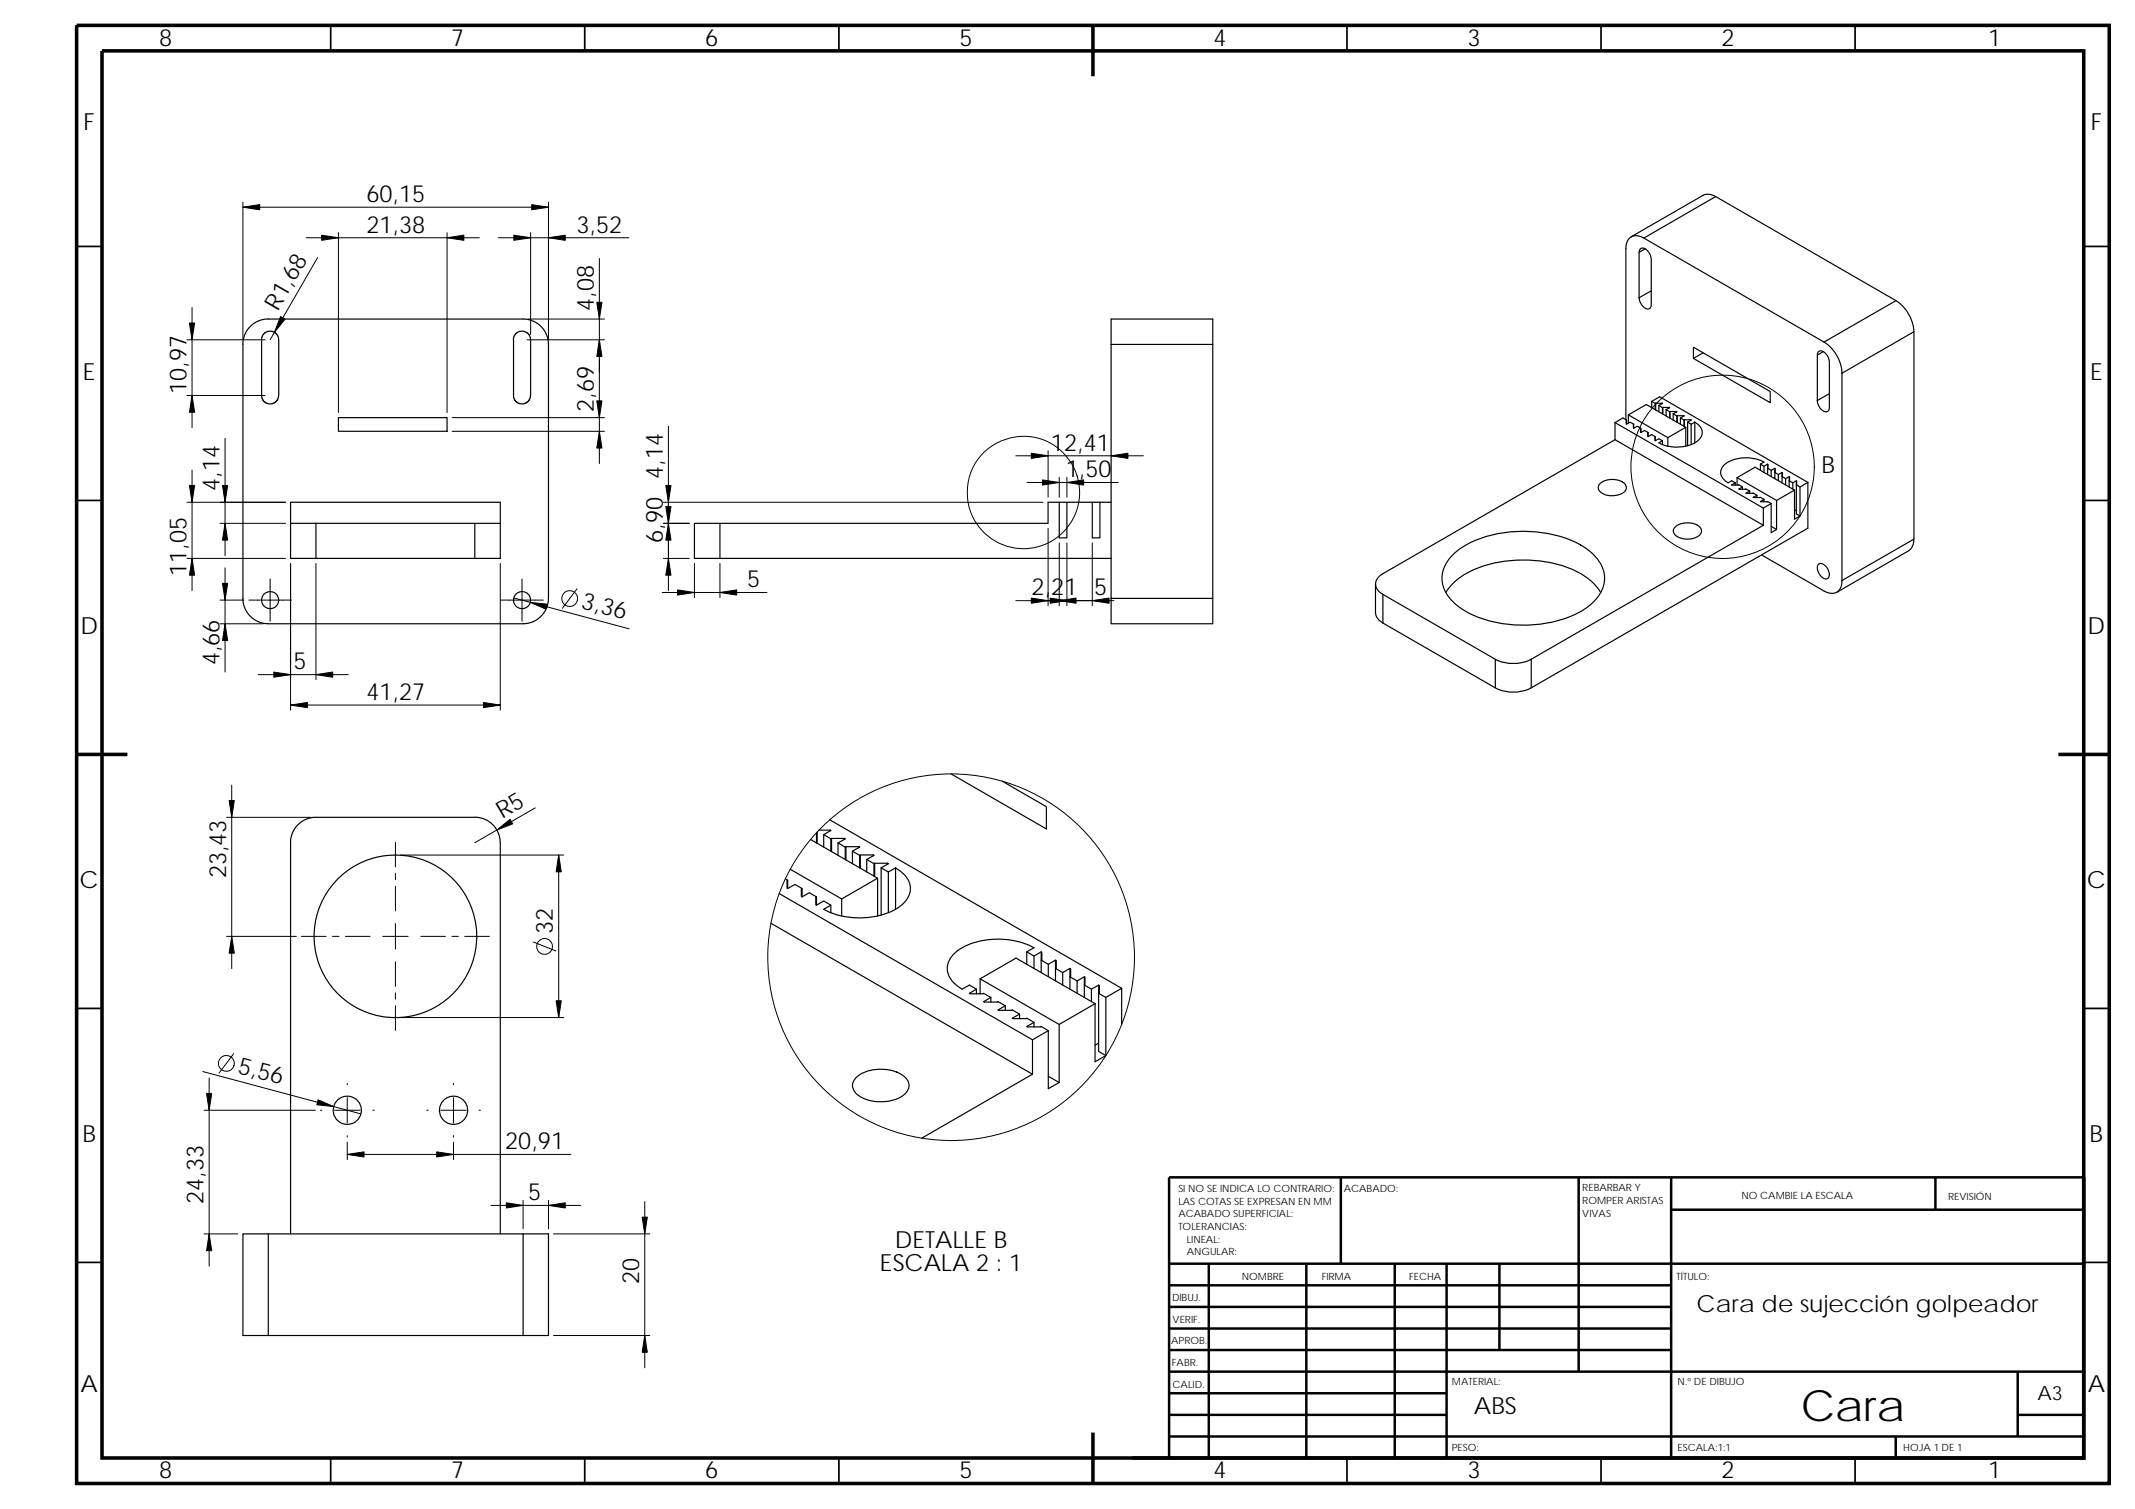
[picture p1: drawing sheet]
<svg xmlns="http://www.w3.org/2000/svg" width="420mm" height="297mm" viewBox="0 0 420 297" stroke-linecap="round" stroke-linejoin="round" font-family="sans-serif">
<g fill="none" stroke="#000" stroke-width=".34">
<path d="M65.1 5v5M115.1 5v5M165.1 5v5M265.1 5v5M315.1 5v5M365.1 5v5M15.1 48.5h5M410.1 48.5h5M15.1 98.5h5M410.1 98.5h5M15.1 198.5h5M410.1 198.5h5"/>
<path d="M15.1 248.5h5M410.1 248.5h5M65.1 287v5M115.1 287v5M165.1 287v5M265.1 287v5M315.1 287v5M365.1 287v5"/>
</g>
<g fill="none" stroke="#000" stroke-width=".49">
<path d="M263.9 231.8v17M310.7 231.8v38.2M328.9 231.8v55.2M328.9 238.1h81.2M380.9 231.8v6.3M410.1 231.8h-180v55.2M230.1 248.8h180M230.1 257.3h98.8M230.1 253h98.8M237.9 248.8v38.2M257.1 248.8v38.2M274.5 248.8v38.2"/>
<path d="M284.7 248.8v38.2M295.1 248.8v16.9M230.1 265.7h98.8M230.1 261.5h98.8M230.1 278.5h54.6M230.1 274.3h54.6M230.1 270h180M397.1 278.5h13M397.1 270v12.8M230.1 282.8h180M373.1 282.8v4.2"/>
</g>
<path d="M15.1 5h400v287h-400zM20.1 10h390v277h-390zM215.1 5v10M15.1 148.5h10M405.1 148.5h10M410.1 231.8v55.2h-187.2M215.1 282v10" fill="none" stroke="#000" stroke-width=".7" stroke-linecap="butt"/>
<g fill="none" stroke="#000" stroke-width=".23">
<path d="M337.6 38.7a2.48 2.48 0 0 0-2.5-.2l-14.1 8.1M337.6 38.7l-14.1 8.2M337.6 38.7l35.5 20.5M322.9 48.9a1.66 1.66 0 0 1 1.9 1.4l.2 .7v9a.84 .84 0 0 1-.7 .8 .84 .84 0 0 1-.9-.5l-.7-1-.1-.7v-8.9zM323.5 46.9a2.16 2.16 0 0 0-2.5-.3 2.16 2.16 0 0 0-1 2.3v33.7M323.5 46.9l35.5 20.4M323.8 49l-1.2 .7M325 57.3l-2.4 1.3M51.5 66.9v-.5l.3-.6 .5-.4 .6-.2 1.1 .2 .5 .4 .3 .6 .1 11.5M51.5 66.9v11.4l.3 .5 .4 .4 .6 .3h.6l.6-.2 .5-.4 .2-.5 .1-.5M104.4 77.9l-.1 .5-.3 .5-.5 .4-.5 .2h-.6l-.7-.3-.4-.4-.2-.7-.1-11.5 .4-.8 .5-.4 .6-.2h.7l.6 .3 .4 .5 .2 .6v11.3M218.7 67.8v55h20v-5h-20"/>
<path d="M218.7 67.8h20M238.7 67.8v-5h-20v5M238.7 67.8v50M325 79l1.6-.9 29.2 16.9M325 79l.7 .4M325 79v1.2M325.7 79.4v1.2M325.8 79.4h1.3M325.8 79.4h-.1M325.8 79.4v1.3M326.5 79.8l.7 .4M326.5 79.8v1.2"/>
<path d="M327.1 79.4l-.6 .4M327.1 79.4v.1M333.3 68.3l15.1 8.8v2.2l-15.1-8.8zM335.2 69.4l-1.9 1.1M357.8 69.3a.93 .93 0 0 1 1.5 .3l.4 .6 .3 1.1v8.9a.75 .75 0 0 1-.4 .8 .75 .75 0 0 1-.9-.2l-.6-.5-.4-1.1-.1-9.3zM358.8 69.2l-1.2 .7M359 67.3l14.1-8.1a7.8 7.8 0 0 1 3.5 6.1l-14.1 8.2M359 67.3a7.7 7.7 0 0 1 3.5 6.2M360 77.5l-2.4 1.3M362.5 73.5v40.8M376.6 65.3v40.8l-14.1 8.2M66.6 82.2h21.4v2.7h-21.4z"/>
<path d="M208.5 98.9v7h1.5v-7h5M210 98.9h-3.7v4.1h-64.6M215 98.9v7h1.5v-7M215 98.9h3.7M314.9 95.2a3.9 3.9 0 0 1 4.9 .1 1.22 1.22 0 0 1-.7 1.9 3.6 3.6 0 0 1-4.5-.8 1.05 1.05 0 0 1 .3-1.2zM317.8 83.2l29.2 16.8M317.8 86.6l29.2 16.8M317.8 86.6l-45.7 26.3a2.17 2.17 0 0 0-1.4 2.1 2.17 2.17 0 0 0 1.4 2M317.8 83.2v3.4M320.1 82.7v.8M320.5 81.7l3.5-2.1 7.8 4.5-3.6 2M320.5 81.7l7.7 4.4"/>
<path d="M320.5 81.7v1.6M321.5 83.5v.8M322.9 84.3v.8M324.3 85.1v.9M325.7 86v.8M327.2 86.8v.7M327.2 80.2v1.2M327.2 80.2h1.3M327.2 80.2h.1M327.2 80.2v1.3M327.9 80.6l.7 .4M327.9 80.6v1.3"/>
<path d="M328.2 86.1v1.7M328.5 80.2l-.6 .4M328.5 80.2v.1M328.6 81v1.3M328.6 81h1.3M328.6 81h.1M329.3 81.4l.7 .5M329.3 81.4v1.3M329.9 81l-.6 .4M329.9 81v.1M330 81.9v1.2M330.1 81.8h1.2"/>
<path d="M330.1 81.8l-.1 .1M330.1 81.8v1.3M330.7 82.3l.7 .4M330.7 82.3v1.2M331.3 81.8l-.6 .5M331.3 81.8v.1M331.4 82.7v1.2M331.5 82.6h1.2M331.5 82.6l-.1 .1M331.5 82.6v1.3M331.8 84.1v3.7M332.1 83.1l.7 .4"/>
<path d="M332.1 83.1v4.7M332.7 82.6l-.6 .5M332.7 82.6v.1M332.8 83.5v4M333.5 83.1a2.13 2.13 0 0 1 1.5 1.9 2.13 2.13 0 0 1-1.2 2 7.7 7.7 0 0 1-7.3 .2l.7-.4-.7-.4-.8 .4v-.8l-.7-.5-.7 .4v-.8l-.7-.4-.8 .4 .1-.8-.7-.4-.8 .4 .1-.8-.7-.4-.7 .4v-.8l-.7-.4-1.6 .9M333.5 83.1l-.7 .4M333.5 83.1v4.1M341.5 95v.5M341.5 95l-.7 .4a2.64 2.64 0 0 1 2.1 .5M341.9 94v1.5M341.9 94l7.7 4.5M341.9 94l3.5-2 7.8 4.5"/>
<path d="M342.9 95.9v.4M342.9 95.9l-.7 .4a2.77 2.77 0 0 1 2.1 .4M344.3 96.7v.4M344.3 96.7l-.7 .4a2.66 2.66 0 0 1 2.1 .4M345.7 97.5l-.7 .4a2.7 2.7 0 0 1 2.1 .4M345.7 97.5v.4M346.4 91.4v1.2M346.4 91.4l.7 .4 .8-.4v.8l.7 .4 .7-.4v.8l.7 .4 .7-.4v.8l.7 .4 .8-.3-.1 .7 .7 .4 .7-.4v.8l.7 .5M346.4 91.4l.7-.4a7.4 7.4 0 0 0-7.7 .5 1.96 1.96 0 0 0 .2 3.2l.5 .3 .7-.4 .7 .4M347.1 98.3l-.7 .4a2.7 2.7 0 0 1 2.2 .4M347.1 91.8v1.2M347.1 98.3v.5"/>
<path d="M347.9 91.4v2M348.6 99.1l-1.6 .9v3.4M348.6 92.6v1.2M349.3 92.2v2M350 93.4v1.2M350.7 93v2M351.4 94.2v1.2M352.1 93.8v2.1M352.8 95v1.3M353.2 96.5l-3.6 2v5.7l-1 .6v-5.7M353.5 94.6v6.6l.7 .4M355.8 95l-1.6 .9v5.7l-1 .6v-5.7"/>
<path d="M355.8 95v9l-54.5 31.4M57.2 103v-4.1h41.3v11h-5.1M62.2 103h-5v6.9h5M62.2 109.9h31.2M62.2 103v6.9M62.2 103h31.2M98.5 103h-5.1v6.9M107.9 117.8a5.1 5.1 0 0 1-1.2 3.3l-.4 .3a4.9 4.9 0 0 1-3.4 1.4h-50.1M107.9 117.8v-50a5 5 0 0 0-1.3-3.4l-.7-.7a4.9 4.9 0 0 0-3-.9h-50.1a4.7 4.7 0 0 0-3.4 1.3l-.7 .8a4.9 4.9 0 0 0-.9 2.9v50a4.7 4.7 0 0 0 1.3 3.4l.8 .6a4.9 4.9 0 0 0 2.9 1M141.7 103v6.9M141.7 103h-5v6.9h5M141.7 109.9h77"/>
<path d="M270.7 115v5.8a2.53 2.53 0 0 0 1.4 1.8M272.1 117l22.2 12.8M272.1 117v5.6M284.5 116.6a12.3 12.3 0 0 1 6.8-5 25.6 25.6 0 0 1 19.9 1.4 10.2 10.2 0 0 1 3.8 3.6M285.6 109.5a18.3 18.3 0 0 1 11.6-4.8 23.5 23.5 0 0 1 14.7 3.1 7.2 7.2 0 0 1 3.8 7 9.4 9.4 0 0 1-5.7 6.1 25.1 25.1 0 0 1-22-.8 7.5 7.5 0 0 1-4.2-6.8 6.6 6.6 0 0 1 1.8-3.8zM329.7 103.7a3.9 3.9 0 0 1 4.9 .2 1.22 1.22 0 0 1-.7 1.8 3.9 3.9 0 0 1-4.4-.5 .99 .99 0 0 1 .2-1.5zM346.7 109.2l12.3 7.1a2.16 2.16 0 0 0 2.5 .3 2.16 2.16 0 0 0 1-2.3M347 103.4l-45.7 26.4M348.6 103.6l1 .6M353.5 100.4l-.3 .1M357.8 111.2a.93 .93 0 0 1 1.5 .2 1.91 1.91 0 0 1 .4 2.5 1.67 1.67 0 0 1-1.9-1.4l-.2-.7zM376.6 106.1a2.59 2.59 0 0 1-1 2.3l-14.1 8.2"/>
<path d="M272.1 122.6l22.2 12.8M294.3 129.8a7.8 7.8 0 0 0 7 0v5.6a7.7 7.7 0 0 1-7 0zM187.2 152.3l18.7 10.9v-4.4l-8.7-5M153.3 175.9l49.9 28.8M155 173.3v1.6M155.5 171.1l10.1 5.9M157.8 174.9v1.7M159.5 165.2l13.2 7.7-7.1 4.1M160.7 163.9v2M160.7 176.6v1.6M160.8 163.8v2.2M161.2 163.4h2.2"/>
<path d="M162.1 164.3v2.5M162.1 164.3l1.4 .8M163.3 161.4l57.4 33.1M163.4 163.4v.2M163.4 163.4l.1 .1-1.4 .8M163.5 165.1v2.5M163.5 178.2v1.5M163.6 165v2.6M163.6 165l-.1 .1M163.6 165h2.6M164.9 165.9v2.5M164.9 165.9l1.4 .9"/>
<path d="M165.6 177v3.3M166.2 165v.2M166.2 165l.1 .1-1.4 .8M166.3 166.8v2.4M166.5 166.7v2.6M166.5 166.7l-.2 .1M166.5 166.7h2.5M167.8 167.6v2.4M167.8 167.6l1.4 .8M169 166.7v.1M169 166.7l.2 .1-1.4 .8M169.2 168.4v2.4"/>
<path d="M169.3 168.3v2.6M169.3 168.3h2.6M169.3 168.3l-.1 .1M170.6 169.2v2.4M170.6 169.2l1.4 .8M171.9 168.3v.2M171.9 168.3l.1 .1-1.4 .8M172 170v2.5M172.1 169.9v2.7M172.1 169.9l-.1 .1M172.1 169.9h2.6M172.7 172.9v7.4"/>
<path d="M173.4 170.8v9.3M173.4 170.8l1.4 .8M174.7 169.9v.2M174.7 169.9l.1 .1-1.4 .8M174.8 171.6v8.1M176.2 170.8v8.2M176.2 170.8a4.8 4.8 0 0 1 2.9 4.7 6 6 0 0 1-4.3 4.2 15.8 15.8 0 0 1-12.7-.7l1.4-.8-1.4-.8-1.4 .8-.2-.1v-1.5h.2l-1.4-.9-1.5 .9-.1-.1v-1.5l.1-.1-1.4-.8-1.4 .8-.1-.1v-1.4l.1-.1-.5-.3M176.2 170.8l-1.4 .8M151.7 181.7l51.5 29.8M192.2 194.7v.9M192.2 194.7l-1.4 .8h2.8l1.4 .8M192.9 192.7l15.5 9"/>
<path d="M192.9 192.7l7.1-4.1 15.5 9M192.9 192.7v2.9M195 196.3v1M195 196.3l-1.4 .9h2.8l1.4 .8M197.8 198v.9M197.8 198l-1.4 .8h2.8l1.4 .8M200.6 199.6v.9M200.6 199.6l-1.4 .8h2.9l1.4 .9M202.1 187.4v2.4M202.1 187.4l1.4 .8 1.4-.8 .1 .1v1.4l-.1 .1 1.4 .8 1.4-.8 .2 .1v1.5h-.2l1.4 .9 1.5-.9 .1 .1v1.5l-.1 .1 1.4 .8 1.4-.8h.1v1.5l-.1 .1 1.4 .8 1.4-.8 .2 .1v1.5h-.2l1.4 .8M202.1 187.4l1.4-.8a15.5 15.5 0 0 0-14.6 .2 4.1 4.1 0 0 0-1.8 6l1.3 1.3 .9 .6 1.5-.8 1.4 .8M203.5 188.2v2.4"/>
<path d="M204.9 187.4v4.1M206.3 189.8v2.5M207.7 189v4.1M209.1 191.5v2.4M210.6 190.6v4.1M212 193.1v2.4M213.4 192.3v4M214.8 194.7v2.5M215.5 197.6l-7.1 4.1v11.4l-2.1 1.2v-11.4M216.2 193.9v13.1l1.4 .8M220.7 194.5l-3.1 1.8v11.5l-2.1 1.2v-11.4M220.7 194.5v7.2"/>
<path d="M168.5 212.1a8.1 8.1 0 0 1 9.4-.2 2.24 2.24 0 0 1-.3 3.8 8.4 8.4 0 0 1-8.8-.2 2.17 2.17 0 0 1-.3-3.4zM203.2 211.5l-21.8 12.5M203.5 201.3v.8M203.5 201.3l-1.4 .8h2.8l1.4 .8M206.3 211.9l2.1 1.2M206.3 202.9l-3.1 1.8v6.8M216.2 205.3l-.7 .4M52.8 242.9h-5v20h5M52.8 242.9v20M52.8 242.9h50.1M57.2 242.9v-77a5.1 5.1 0 0 1 1.2-3.3l.4-.4a4.7 4.7 0 0 1 3.4-1.3h31.2a5 5 0 0 1 5.1 5v77M102.9 242.9h5v20h-5z"/>
<path d="M52.8 262.9h50.1"/>
<circle cx="53.2" cy="118.1" r="1.68"/>
<circle cx="102.7" cy="118.1" r="1.68"/>
<circle cx="77.8" cy="184.3" r="16"/>
<circle cx="68.3" cy="218.6" r="2.78"/>
<circle cx="89.3" cy="218.6" r="2.78"/>
</g>
<g fill="none" stroke="#000" stroke-width=".2">
<path d="M47.8 39.8v27M107.9 39.8v27M47.8 40.8h60.1M60.3 46.8h34M62.5 50.7l-9.3 16.2M66.6 45.8v35.4M88 45.8v35.4M98.1 46.8h25.7M104.4 45.8v20.1M118 50.9v40.3M36.8 66.9h15.4M36.8 77.9h15.4"/>
<path d="M37.8 60.5v23.7M103.7 66.9h15.2M103.9 62.8h15M36.8 98.9h19.4M37.8 92.5v23.8M44.3 86.3v23.1M89 82.2h29.9M89 84.9h29.9M130.5 98.9h74.8M131.5 98.9v10.5M131.5 83.9v32.4M199.9 89.7h25.1"/>
<path d="M202.1 95h18M206.3 88.7v9.2M208.5 94v3.9M210 94v3.9M36.8 109.9h19.4M43.3 118.1h4.7M43.3 103h12.9M44.3 111.8v20.5M49 118.1h8.4M53.2 114v8.3M57.2 110.9v28.9M62.2 110.9v22.9"/>
<path d="M98.5 110.9v28.9M98.6 118.1h8.3M101.1 117.7l22.7 6.1M102.7 114v8.3M113.5 115.9l-2.8 3.8M130.3 116.6h20.6M130.5 103h5.2M130.5 109.9h5.2M136.7 110.9v6.7M141.7 110.9v6.7M199.9 118.2h14.9M203.6 118.2h15.6"/>
<path d="M206.3 104v15.2M208.5 106.9v12.3M210 106.9v12.3M215 106.9v12.3M43.3 122.8h8.5M50.8 132.8h17.7M57.2 138.8h41.3M45.6 154.5v36.2M105.3 159l-11.9 6.9M44.6 160.9h16.6M77.8 165.8v4.8M77.8 171.9v1.3"/>
<path d="M77.8 174.5v4.8M78.8 168.3h32.1M109.9 168.3v32M44.6 184.3h13.7M59.3 184.3h4.9M65.4 184.3h1.3M68 184.3h4.8M75.3 184.3h5M77.8 181.8v5M77.8 189.3v4.9M77.8 195.4v1.3M77.8 198v4.8"/>
<path d="M82.8 184.3h4.9M88.9 184.3h1.3M91.5 184.3h4.8M105 185.4l4.4 1.8M39.9 210.9l31.1 8.4M40.2 218.5h21.9M41.2 212.2v37M46 207.4l-2.9 3.8M63.1 218.5h.2M65.8 218.5h5.1M68.3 213.3v.3M68.3 216v5"/>
<path d="M73.4 218.5h.2M78.8 200.3h32.1M84 218.5h.3M86.8 218.5h4.9M89.2 213.3v.3M89.2 216v5M94.3 218.5h.2M68.3 227.2h44M68.3 223.5v.3M68.3 224.8v3.5M89.2 223.5v.3M89.2 224.8v3.5"/>
<path d="M96.6 237.3h17.7M102.9 236.3v5.6M107.9 236.3v5.6M126.9 236.5v32.7M40.2 242.9h6.6M108.9 242.9h19M108.9 262.9h19"/>
<circle cx="201.4" cy="96.9" r="11.1"/>
<circle cx="339" cy="91.9" r="18"/>
<circle cx="112.1" cy="117.8" r="1.56"/>
<circle cx="107.2" cy="186.3" r="1.56"/>
<circle cx="187.2" cy="188.4" r="36.1"/>
<circle cx="44.5" cy="209.3" r="1.56"/>
</g>
<g fill="#000" stroke="#000" stroke-width=".2">
<path d="M47.8 40.8l3.3-.5v1z" fill-rule="evenodd"/>
<path d="M63.3 46.3l3.3 .5-3.3 .5z" fill-rule="evenodd"/>
<path d="M88 46.8l3.3-.5v1z" fill-rule="evenodd"/>
<path d="M101.1 46.3l3.3 .5-3.3 .5z" fill-rule="evenodd"/>
<path d="M104.6 40.3l3.3 .5-3.3 .5z" fill-rule="evenodd"/>
<path d="M107.9 46.8l3.3-.5v1z" fill-rule="evenodd"/>
<path d="M37.8 77.9l.5 3.3h-1z" fill-rule="evenodd"/>
<path d="M37.3 63.6h1l-.5 3.3z" fill-rule="evenodd"/>
<path d="M55.2 62.3l.9 .5-2.1 2.6z" fill-rule="evenodd"/>
<path d="M118 66.9l.5 3.3h-1.1z" fill-rule="evenodd"/>
<path d="M117.4 59.5h1.1l-.5 3.3z" fill-rule="evenodd"/>
<path d="M37.3 95.6h1l-.5 3.3z" fill-rule="evenodd"/>
<path d="M43.8 95.6h1l-.5 3.3z" fill-rule="evenodd"/>
<path d="M118 84.9l.5 3.3h-1.1z" fill-rule="evenodd"/>
<path d="M117.4 78.9h1.1l-.5 3.3z" fill-rule="evenodd"/>
<path d="M131 95.6h1l-.5 3.3z" fill-rule="evenodd"/>
<path d="M203 89.2l3.3 .5-3.3 .5z" fill-rule="evenodd"/>
<path d="M205.2 94.5l3.3 .5-3.3 .5z" fill-rule="evenodd"/>
<path d="M210 95l3.3-.5v1z" fill-rule="evenodd"/>
<path d="M218.7 89.7l3.3-.5v1z" fill-rule="evenodd"/>
<path d="M37.8 109.9l.5 3.3h-1z" fill-rule="evenodd"/>
<path d="M44.3 103l.5 3.3h-1z" fill-rule="evenodd"/>
<path d="M43.8 114.8h1l-.5 3.3z" fill-rule="evenodd"/>
<path d="M104.4 118.6l3.3 .3-.3 1z" fill-rule="evenodd"/>
<path d="M131 99.7h1l-.5 3.3z" fill-rule="evenodd"/>
<path d="M131.5 109.9l.5 3.3h-1z" fill-rule="evenodd"/>
<path d="M131.5 103l.5 3.3h-1z" fill-rule="evenodd"/>
<path d="M133.4 116.1l3.3 .5-3.3 .5z" fill-rule="evenodd"/>
<path d="M141.7 116.6l3.3-.5v1z" fill-rule="evenodd"/>
<path d="M203 117.7l3.3 .5-3.3 .5z" fill-rule="evenodd"/>
<path d="M208.5 118.2l3.3-.5v1z" fill-rule="evenodd"/>
<path d="M206.7 117.7l3.3 .5-3.3 .5z" fill-rule="evenodd"/>
<path d="M215 118.2l3.3-.5v1z" fill-rule="evenodd"/>
<path d="M44.3 122.8l.5 3.3h-1z" fill-rule="evenodd"/>
<path d="M57.2 138.8l3.3-.5v1z" fill-rule="evenodd"/>
<path d="M53.9 132.3l3.3 .5-3.3 .5z" fill-rule="evenodd"/>
<path d="M62.2 132.8l3.3-.5v1z" fill-rule="evenodd"/>
<path d="M95.2 138.3l3.3 .5-3.3 .5z" fill-rule="evenodd"/>
<path d="M45.1 157.6h1l-.5 3.3z" fill-rule="evenodd"/>
<path d="M97.8 163.4l2.6-2.1 .5 .9z" fill-rule="evenodd"/>
<path d="M109.9 168.3l.6 3.3h-1.1z" fill-rule="evenodd"/>
<path d="M45.6 184.3l.5 3.3h-1z" fill-rule="evenodd"/>
<path d="M40.6 215.2h1.1l-.5 3.3z" fill-rule="evenodd"/>
<path d="M62.6 216.5l3.1 1.3-3.4-.3z" fill-rule="evenodd"/>
<path d="M109.4 197h1.1l-.6 3.3z" fill-rule="evenodd"/>
<path d="M68.3 227.2l3.3-.5v1.1z" fill-rule="evenodd"/>
<path d="M85.9 226.7l3.3 .5-3.3 .6z" fill-rule="evenodd"/>
<path d="M99.6 236.8l3.3 .5-3.3 .5z" fill-rule="evenodd"/>
<path d="M107.9 237.3l3.3-.5v1z" fill-rule="evenodd"/>
<path d="M41.2 242.9l.5 3.3h-1.1z" fill-rule="evenodd"/>
<path d="M126.4 239.6h1l-.5 3.3z" fill-rule="evenodd"/>
<path d="M126.9 262.9l.5 3.3h-1z" fill-rule="evenodd"/>
</g>
<text font-size="8.5" x="354.4" y="279.7">Cara</text>
<g font-size="4.7">
<text x="31.3" y="9">8</text>
<text x="88.8" y="9">7</text>
<text x="138.8" y="9">6</text>
<text x="188.8" y="9">5</text>
<text x="238.8" y="9">4</text>
<text x="288.8" y="9">3</text>
<text x="338.8" y="9">2</text>
<text x="391.3" y="9">1</text>
<text x="16.5" y="25.5">F</text>
<text x="411.4" y="25.5">F</text>
<text x="72.1" y="39.8">60,15</text>
<text x="72.1" y="45.8">21,38</text>
<text x="113.4" y="45.8">3,52</text>
<text x="54.7" y="61.4" transform="rotate(-60 54.7 61.4)">R1,68</text>
<text x="116.8" y="61.2" transform="rotate(-90 116.8 61.2)">4,08</text>
<text x="16.3" y="74.8">E</text>
<text x="36.7" y="77.6" transform="rotate(-90 36.7 77.6)">10,97</text>
<text x="411.3" y="74.8">E</text>
<text x="116.8" y="81.1" transform="rotate(-90 116.8 81.1)">2,69</text>
<text x="206.8" y="88.7">12,41</text>
<text x="130.4" y="94.3" transform="rotate(-90 130.4 94.3)">4,14</text>
<text x="209.7" y="94">1,50</text>
<text x="358.5" y="93.1">B</text>
<text x="43.2" y="96.6" transform="rotate(-90 43.2 96.6)">4,14</text>
<text x="130.4" y="106.9" transform="rotate(-90 130.4 106.9)">6,90</text>
<text x="36.7" y="113.4" transform="rotate(-90 36.7 113.4)">11,05</text>
<text x="114.2" y="119.6" transform="rotate(15 114.2 119.6)">3,36</text>
<text x="147.1" y="115.6">5</text>
<text x="203" y="117.2">2,21</text>
<text x="215.3" y="117.2">5</text>
<text x="15.8" y="124.8">D</text>
<text x="410.8" y="124.8">D</text>
<text x="43.2" y="131" transform="rotate(-90 43.2 131)">4,66</text>
<text x="57.8" y="131.8">5</text>
<text x="72.1" y="137.8">41,27</text>
<text x="98.8" y="161.2" transform="rotate(-30 98.8 161.2)">R5</text>
<text x="44.5" y="172.9" transform="rotate(-90 44.5 172.9)">23,43</text>
<text x="15.7" y="174.8">C</text>
<text x="410.7" y="174.8">C</text>
<text x="108.8" y="183.8" transform="rotate(-90 108.8 183.8)">32</text>
<text x="46.6" y="211.1" transform="rotate(15 46.6 211.1)">5,56</text>
<text x="16.2" y="224.7">B</text>
<text x="99.4" y="226.2">20,91</text>
<text x="411.2" y="224.7">B</text>
<text x="40.1" y="237" transform="rotate(-90 40.1 237)">24,33</text>
<text x="103.9" y="236.3">5</text>
<text x="176.1" y="245.6">DETALLE B</text>
<text x="173.2" y="250.2">ESCALA 2 : 1</text>
<text x="125.8" y="252.8" transform="rotate(-90 125.8 252.8)">20</text>
<text x="333.9" y="258.3">Cara de sujección golpeador</text>
<text x="15.8" y="274">A</text>
<text x="410.9" y="274">A</text>
<text x="290" y="278.3">ABS</text>
<text x="31.3" y="291">8</text>
<text x="88.8" y="291">7</text>
<text x="138.8" y="291">6</text>
<text x="188.8" y="291">5</text>
<text x="238.8" y="291">4</text>
<text x="288.8" y="291">3</text>
<text x="338.8" y="291">2</text>
<text x="391.3" y="291">1</text>
</g>
<text font-size="3.9" x="400.9" y="275.5">A3</text>
<g font-size="2">
<text x="231.9" y="234.6">SI NO SE INDICA LO CONTRARIO:</text>
<text x="231.9" y="237.1">LAS COTAS SE EXPRESAN EN MM</text>
<text x="231.9" y="239.6">ACABADO SUPERFICIAL:</text>
<text x="264.4" y="234.6">ACABADO:</text>
<text x="311.4" y="239.5">VIVAS</text>
<text x="311.4" y="234.5">REBARBAR Y</text>
<text x="311.4" y="237">ROMPER ARISTAS</text>
<text x="342.7" y="236">NO CAMBIE LA ESCALA</text>
<text x="383.4" y="236.2">REVISIÓN</text>
<text x="231.9" y="242.1">TOLERANCIAS:</text>
<text x="233.5" y="244.6">LINEAL:</text>
<text x="233.5" y="247.1">ANGULAR:</text>
<text x="260.1" y="252">FIRMA</text>
<text x="277.3" y="252">FECHA</text>
<text x="329.9" y="252">TÍTULO:</text>
<text x="230.7" y="256.1">DIBUJ.</text>
<text x="244.4" y="252">NOMBRE</text>
<text x="230.8" y="260.4">VERIF.</text>
<text x="230.5" y="264.5">APROB.</text>
<text x="230.6" y="268.8">FABR.</text>
<text x="230.7" y="273.2">CALID.</text>
<text x="285.7" y="272.5">MATERIAL:</text>
<text x="330.1" y="272.5">N.º DE DIBUJO</text>
<text x="285.7" y="285.6">PESO:</text>
<text x="330.1" y="285.6">ESCALA:1:1</text>
<text x="374.6" y="285.6">HOJA 1 DE 1</text>
</g>
</svg>
